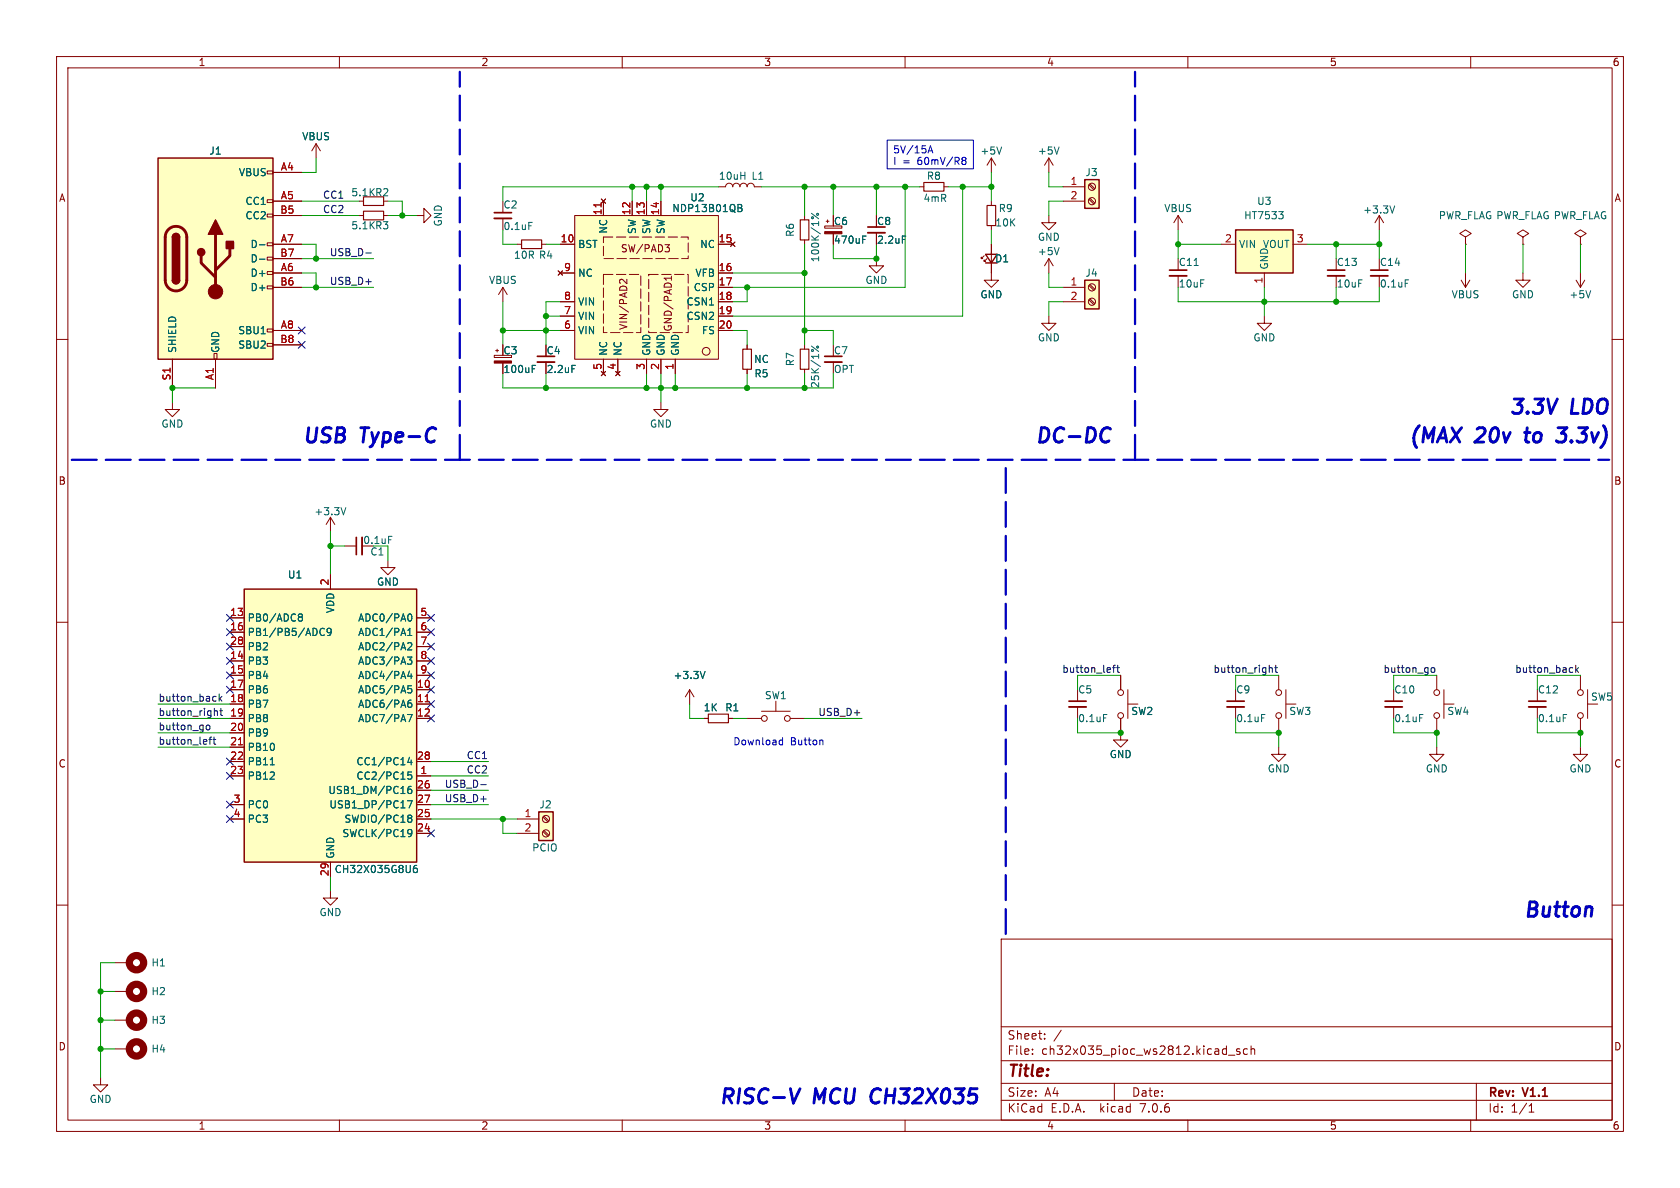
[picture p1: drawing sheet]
<svg xmlns="http://www.w3.org/2000/svg" width="297mm" height="210mm" viewBox="0 0 297 210" stroke-linecap="round" stroke-linejoin="round" font-family="sans-serif">
<g fill="none" stroke="#840000" stroke-width=".18">
<path d="M10 10h277v190h-277zM12 12h273v186h-273zM60 10v2M110 10v2M160 10v2M210 10v2M260 10v2M47.2 37.8h1.1v.6h-1.1zM47.2 35.3h1.1v.5h-1.1zM47.2 30.2h1.1v.5h-1.1zM48.3 30.5h5M48.3 35.6h5"/>
<path d="M48.3 38.1h5M55.9 25.4l-.8 1.3M55.9 25.4v2.5M55.9 25.4l.7 1.3M63.5 35.6h.8M63.5 38.1h.8M67.8 35.6h.8M67.8 38.1h.8M73.7 38.1h1.2v-1.3l1.3 1.3-1.3 1.3v-1.3M88.9 38.6v2M101.6 38.1h25.4v25.4h-25.4zM106.3 35.2l.8 .7"/>
<path d="M106.7 35.6v2.5M107.1 35.2l-.8 .7M111.8 35.6v2.5M114.3 35.6v2.5M116.8 35.6v2.5M127 33h1.3a.64 .64 0 0 1 .6-.6 .64 .64 0 0 1 .6 .6 .64 .64 0 0 1 .7-.6 .64 .64 0 0 1 .6 .6 .64 .64 0 0 1 .6-.6 .64 .64 0 0 1 .7 .6 .64 .64 0 0 1 .6-.6 .64 .64 0 0 1 .6 .6h1.3M142.2 38.1v.8M145.8 40h3v.3h-3zM146 39.1h.6M146.3 38.9v.5M162.6 33h.7M166.9 33h.7"/>
<path d="M175.3 27.9l-.8 1.3M175.3 27.9v2.6M175.3 35.6v.7M175.3 39.9v.7M175.3 27.9l.7 1.3M185.4 38.1v1.3h1.3l-1.3 1.2-1.3-1.2h1.3M185.4 27.9v2.6M185.4 27.9l-.7 1.3M185.4 27.9l.8 1.3M188 35.6h3.8M188 33h3.8M192.5 35.2l.9 .9"/>
<path d="M192.5 32.7l.9 .8M192.7 35.1l.8 .8M192.7 32.5l.8 .9M208.3 38.1v2.5M208.3 38.1l-.8 1.3M208.3 38.1l.7 1.3M243.8 38.1v2.5M243.8 38.1l-.7 1.3M243.8 38.1l.8 1.3M10 60h2M47.2 58.2h1.1v.5h-1.1zM47.2 50.5h1.1v.6h-1.1z"/>
<path d="M47.2 48h1.1v.5h-1.1zM47.2 45.5h1.1v.5h-1.1zM47.2 42.9h1.1v.5h-1.1zM48.3 43.2h5M48.3 48.3h5M48.3 58.4h5M48.3 50.8h5M48.3 45.7h5M88.9 50.8v2.5M88.9 50.8l-.8 1.3M88.9 50.8l.8 1.3M91.4 43.2h.8"/>
<path d="M95.8 43.2h.7M98.7 47.9l.7 .7M99.1 43.2h2.5M99.1 48.3h2.5M99.1 58.4h2.5M99.1 53.3h2.5M99.1 55.9h2.5M99.4 47.9l-.7 .7M110.8 49.4v.8l-.9-.8-.4 .2 .2 .5M117.6 43.3h.7l-.4 .4M118.1 43.7l.2 .3v.3l-.2 .2M118.7 48.8v.7"/>
<path d="M118.7 49.2h-1.3l.4 .3M127 43.2h2.5M127 48.3h2.5M127 58.4h2.5M127 50.8h2.5M127 53.3h2.5M127 55.9h2.5M129.2 42.8l.7 .8M129.9 42.8l-.7 .8M142.2 42.4v.8M147.3 41.3v1.9M154.9 45.7v1.3h1.3l-1.3 1.3-1.2-1.3h1.2"/>
<path d="M154.9 41.1v2.1M174 45.2l-.5 .5v-.2v.2h.2M174.5 45.7l-.5 .5v-.2v.2h.2M175.3 43.2v6.3h1.2l-1.2 1.3-1.3-1.3h1.3M185.4 55.9v1.3h1.3l-1.3 1.2-1.3-1.2h1.3M185.4 45.7l-.7 1.3M185.4 45.7v2.6M185.4 45.7l.8 1.3M188 50.8h3.8M188 53.3h3.8M192.5 53l.9 .8M192.5 50.5l.9 .8"/>
<path d="M192.7 52.8l.8 .9M192.7 50.3l.8 .8M208.3 48.8v2M215.9 43.2h2.5M223.5 55.9v1.3h1.3l-1.3 1.2-1.3-1.2h1.3M223.5 48.3v2.5M228.6 43.2h2.5M236.2 48.8v2M243.8 48.8v2M258.3 49.5l.8 1.3M259.1 41.9l1-.6-1-.7-1 .7 1 .6v1.3M259.1 43.2h.1"/>
<path d="M259.1 48.3v2.5M259.8 49.5l-.7 1.3M269.2 41.9l1.1-.6-1.1-.7-1 .7 1 .6v1.3M269.2 43.2h.1M269.2 48.3v1.2h1.3l-1.3 1.3-1.2-1.3h1.2M278.6 49.5l.8 1.3M279.4 41.9l1-.6-1-.7-1 .7 1 .6v1.3M279.4 43.2h.1M279.4 48.3v2.5M280.2 49.5l-.8 1.3M285 60h2M30.5 71.1v1.3h1.2l-1.2 1.3-1.3-1.3h1.3"/>
<path d="M30.5 63.5v5.1M37.8 62.5h.6v1h-.6zM38.1 63.5v5.1M47.2 60.7h1.1v.5h-1.1zM48.3 61h5M87.4 62.8h3v.4h-3zM87.6 62h.5M87.9 61.7v.5M88.9 64.2v1.8M96.5 64v2M106.3 65.7l.8 .7M106.7 63.5v2.5"/>
<path d="M107.1 65.7l-.8 .7M108.8 65.7l.8 .7M109.2 63.5v2.5M109.6 65.7l-.8 .7M114.3 63.5v2.5M116.8 71.1v1.3h1.3l-1.3 1.3-1.2-1.3h1.2M116.8 63.5v2.5M119.4 63.5v2.5M132.1 61v.7M132.1 65.3v.7M142.2 61v.7M142.2 65.3v.7"/>
<path d="M147.3 64v2M58.4 91.4v2.6M58.4 91.4l-.7 1.3M58.4 91.4l.8 1.3M61 96.5h2M68.6 99.1v1.2h1.2l-1.2 1.3-1.3-1.3h1.3M10 110h2M40.6 109.2h2.6M40.6 116.8h2.6M40.6 119.4h2.6M40.6 111.8h2.6M40.6 114.3h2.6"/>
<path d="M58.4 101.6v2.5M73.7 109.2h2.5M73.7 116.8h2.5M73.7 119.4h2.5M73.7 111.8h2.5M73.7 114.3h2.5M198.1 119.4v2.5M226.1 119.4v2.5M254 119.4v2.5M279.4 119.4v2.5M285 110h2M40.6 127h2.6"/>
<path d="M40.6 137.2h2.6M40.6 121.9h2.6M40.6 124.5h2.6M40.6 129.5h2.6M40.6 132.1h2.6M40.6 134.6h2.6M73.7 127h2.5M73.7 137.2h2.5M73.7 121.9h2.5M73.7 124.5h2.5M73.7 134.6h2.5M73.7 139.7h2.5"/>
<path d="M121.9 121.9l-.7 1.3M121.9 121.9v2.6M121.9 121.9l.8 1.3M124.5 127h.7M128.8 127h.7M132.1 127h2.5M134.6 125.7h5.1M137.2 124v1.7M139.7 127h2.5M190.5 121.9v2.1M190.5 125v2M198.1 127v3.8h1.3l-1.3 1.3-1.3-1.3h1.3"/>
<path d="M199.4 124.5h1.8M199.4 121.9v5.1M218.4 121.9v2.1M218.4 125v2M226.1 132.1v1.3h1.2l-1.2 1.2-1.3-1.2h1.3M226.1 127v2.5M227.3 124.5h1.8M227.3 121.9v5.1M246.4 121.9v2.1M246.4 125v2M254 132.1v1.3h1.3l-1.3 1.2-1.3-1.2h1.3M254 127v2.5"/>
<path d="M255.3 124.5h1.7M255.3 121.9v5.1M271.8 121.9v2.1M271.8 125v2M279.4 132.1v1.3h1.3l-1.3 1.2-1.3-1.2h1.3M279.4 127v2.5M280.7 121.9v5.1M10 160h2M40.6 144.8h2.6M40.6 142.2h2.6M58.4 157.5v1.3h1.3l-1.3 1.2-1.3-1.2h1.3M58.4 152.4v2.5"/>
<path d="M73.7 147.3h2.5M73.7 144.8h2.5M73.7 142.2h2.5M91.4 147.3h3.8M91.4 144.8h3.8M96 147l.9 .8M96 144.4l.9 .9M96.2 146.8l.8 .9M96.2 144.3l.8 .8M285 160h2M20.3 175.3h2.6M20.3 170.2h2.6"/>
<path d="M177 166h108v32h-108zM17.8 190.5v1.3h1.2l-1.2 1.2-1.3-1.2h1.3M20.3 185.4h2.6M20.3 180.3h2.6M60 198v2M110 198v2M160 198v2M177 194.5h108M177 191.5h108M177 187.5h108M177 181.5h108M182.5 186.3v.1"/>
<path d="M182.5 185.5v.1M184.7 183.6v.1M184.7 182.8v.1M187.6 182.1l-1.3 2M197 191.5v3M210 198v2M217.2 186.5h1.1M219.2 185.5l-.4-.1-.2 .2 .1 .2 .5 .2v.3h-.6M220.5 185.5l-.4-.1-.3 .3v.4l.2 .2h.5M221.2 185.5l.2-.1 .3 .1 .1 .9M221.2 184.9v1.5M260 198v2"/>
<path d="M261 191.5v6.5M270.3 196.6h.9M270.3 195.5l.4-.4v1.5"/>
<circle cx="193" cy="33" r=".63"/>
<circle cx="193" cy="35.6" r=".63"/>
<circle cx="193" cy="50.8" r=".63"/>
<circle cx="193" cy="53.3" r=".63"/>
<circle cx="124.8" cy="62.1" r=".68"/>
<circle cx="135.1" cy="127" r=".51"/>
<circle cx="139.2" cy="127" r=".51"/>
<circle cx="198.1" cy="122.4" r=".51"/>
<circle cx="198.1" cy="126.5" r=".51"/>
<circle cx="226.1" cy="126.5" r=".51"/>
<circle cx="226.1" cy="122.4" r=".51"/>
<circle cx="254" cy="122.4" r=".51"/>
<circle cx="254" cy="126.5" r=".51"/>
<circle cx="279.4" cy="122.4" r=".51"/>
<circle cx="279.4" cy="126.5" r=".51"/>
<circle cx="96.5" cy="144.8" r=".63"/>
<circle cx="96.5" cy="147.3" r=".63"/>
</g>
<path d="M64.3 34.8h3.5v1.5h-3.5zM64.3 37.3h3.5v1.6h-3.5zM141.5 38.9h1.5v3.5h-1.5zM163.3 32.3h3.6v1.5h-3.6zM174.5 36.3h1.5v3.6h-1.5zM92.2 42.4h3.6v1.5h-3.6zM131.3 61.7h1.5v3.6h-1.5zM141.5 61.7h1.5v3.6h-1.5zM125.2 126.2h3.6v1.6h-3.6z" fill="none" stroke="#840000" stroke-width=".2"/>
<path d="M87.4 38.6h3M153.4 41.1h3.1M206.8 48.8h3M234.7 48.8h3M242.3 48.8h3.1M95 64h3M145.8 64h3M64 95v3M189 125h3M216.9 125h3.1M244.9 125h3M270.3 125h3" fill="none" stroke="#840000" stroke-width=".33"/>
<path d="M87.4 37.6h3M153.4 40.1h3.1M206.8 47.8h3M234.7 47.8h3M242.3 47.8h3.1M95 63h3M145.8 63h3M63 95v3M189 124h3M216.9 124h3.1M244.9 124h3M270.3 124h3" fill="none" stroke="#840000" stroke-width=".3"/>
<g fill="none" stroke="#006464" stroke-width=".18">
<path d="M93.5 39.3h.6M130.5 36.1l.6 .2v.2l-.2 .2M130.5 36.7h.4M130.9 36.7l.3 .3-.1 .3-.6 .1M143.5 37.7l1.2 1M177.1 26l-.4 1.2M187.2 26l-.4 1.2M226.1 37.4h.7l-.4 .5M226.6 37.9l.2 .2v.3l-.2 .3M246.6 36.4l-.5 1.3M45.9 43.3h.9M45.9 45.8h.9"/>
<path d="M152.5 42.3h.4M152.5 41.7h.6M159.5 41.7h.6M187.2 43.8l-.4 1.2M211.1 46.9h.7M248.4 49.5h.6M281.2 51.4l-.4 1.2M94.1 65.2h.4M94.1 64.6h.6M101.1 64.6h.6M143.5 61.2l1.2 .9M143.5 62.1v-.1l.1-.2 .2 .2v.1"/>
<path d="M61.1 89.7l-.4 1.3M68.7 94.8h.6M52.7 108.8l.3 .3M52.7 108.8l.3-.3 .3 .1 .2 .2-.3 .3M53 109.1h.2M53 109.1l-.3 .2M53.2 109.1l.3 .2-.1 .4-.4 .1-.3-.2M56.6 112l.4 .3 .3-.1M57.3 111.2l-.3-.1-.4 .3M58.5 111.6l-.2 .3-.4-.1-.1-.2 .1-.5h.4l.2 .1a.84 .84 0 0 1-.3 1.1h-.3M72 116.1h.8l-.4 .5 .3 .2 .1 .4-.2 .2h-.4M72.1 112.3h.7"/>
<path d="M72.1 111.4l.3-.3v1.2M72.3 108.6l.1-.1a.68 .68 0 0 1 .4 .7 .68 .68 0 0 1-.4 .6l-.1-.1M72.3 113.6l.4 .1 .1 .3-.8 .9h.8M72.4 118.6l-.3 .9h.8M72.7 119.1v.9M124.6 118.7l-.4 1.3M47.8 135.2h.7M72 126.3h.9l-.6 1.3M72.1 121.2h.6M72.2 124.3h.4l.2 .2-.1 .5h-.5M72.3 121.7h.3l.2 .3-.1 .4-.4 .1M72.4 133.9l-.3 .9h.8"/>
<path d="M72.7 139l-.4 .1a.86 .86 0 0 0 0 1.2l.4-.1 .1-.5-.2-.2-.4 .1-.1 .1M72.7 123.8l-.4 .1M72.7 134.4v.8M72.7 136.5h-.6v.6l.2-.1h.4l.1 .2-.1 .4-.1 .1-.5-.1M195.1 126.3h.6M223 126.3h.6M251 126.3h.6M276.4 126.3h.6M72 141.5h.9l-.6 1.3M72.1 146.8l.2-.2 .4 .2a.84 .84 0 0 1-.3 1.1h-.2M72.2 144.2l.4-.1 .1 .1 .1 .2-.2 .2M72.2 144.6h.1"/>
<path d="M72.3 144.6h.3M72.3 144.6l-.1 .1M72.6 144.6l.2 .3-.1 .3-.1 .2-.4-.1M72.8 147.2l-.2 .2-.5-.1M73.7 153h-.4a.85 .85 0 0 0 0 1.2l.4-.1 .1-.4-.2-.2h-.4l-.1 .2"/>
<circle cx="143.6" cy="38.5" r=".18"/>
<circle cx="144.5" cy="37.9" r=".18"/>
<circle cx="144.5" cy="61.3" r=".18"/>
</g>
<g fill="none" stroke="#840000" stroke-width="1.3">
<circle cx="24.1" cy="175.3" r="1.27"/>
<circle cx="24.1" cy="170.2" r="1.27"/>
<circle cx="24.1" cy="185.4" r="1.27"/>
<circle cx="24.1" cy="180.3" r="1.27"/>
</g>
<g fill="#ffffc2" stroke="#ffffc2" stroke-width=".18">
<path d="M218.4 40.6h10.2v7.7h-10.2z"/>
<path d="M27.9 27.9h20.4v35.6h-20.4z"/>
<path d="M43.2 104.1h30.5v48.3h-30.5z"/>
<path d="M95.2 143.5h2.6v5.1h-2.6z"/>
<path d="M191.8 49.5h2.5v5.1h-2.5z"/>
<path d="M101.6 38.1h25.4v25.4h-25.4z"/>
<path d="M191.8 31.8h2.5v5h-2.5z"/>
</g>
<path d="M27.9 27.9h20.4v35.6h-20.4zM191.8 31.8h2.5v5h-2.5zM30.5 49.5a.64 .64 0 0 0 .6 .7 .64 .64 0 0 0 .6-.7M30.5 41.9a.64 .64 0 0 1 .6-.6 .64 .64 0 0 1 .6 .6M174.2 45h2.1l-1 1.5zM174.2 46.5h2.1M191.8 49.5h2.5v5.1h-2.5zM218.4 40.6h10.2v7.7h-10.2zM43.2 104.1h30.5v48.3h-30.5zM95.2 143.5h2.6v5.1h-2.6z" fill="none" stroke="#840000" stroke-width=".25"/>
<g fill="#840000" stroke="#840000" stroke-width=".18">
<path d="M145.8 40.9h3v.4h-3z"/>
<path d="M87.4 63.8h3v.4h-3z"/>
<circle cx="38.1" cy="51.6" r="1.27"/>
</g>
<path d="M29.8 40.6a1.9 1.9 0 0 1 2-.4 1.9 1.9 0 0 1 1.2 1.7v7.6a1.91 1.91 0 0 1-1.9 1.9 1.91 1.91 0 0 1-1.9-1.9v-7.8l.2-.6zM35.6 45.2v1.3l2.5 2.5M38.1 41.4v10.2M40.6 43.9v1.3l-2.5 2.6" fill="none" stroke="#840000" stroke-width=".51"/>
<g fill="#840000" stroke="#840000" stroke-width=".25">
<path d="M30.5 49.5h1.2a.64 .64 0 0 1-.6 .7 .64 .64 0 0 1-.6-.7z"/>
<path d="M30.5 41.9h1.2v7.6h-1.2z"/>
<path d="M30.7 41.5a.64 .64 0 0 1 .7-.2 .64 .64 0 0 1 .3 .6h-1.2z"/>
<path d="M38.1 38.9l1.3 2.5h-2.6z"/>
<path d="M40 42.7h1.3v1.2h-1.3z"/>
<circle cx="35.6" cy="44.6" r=".63"/>
</g>
<path d="M106.3 35.9v.7M42.2 131.7h.7M75.2 124h.7" fill="none" stroke="#a90000" stroke-width=".18"/>
<path d="M106.7 48.5h6.6v10.3h-6.6zM106.7 41.9h15v3.8h-15zM114.7 48.5h7v10.3h-7z" fill="none" stroke="#840000" stroke-width=".18" stroke-dasharray="1.7 .6"/>
<g fill="none" stroke="#0f0f0f" stroke-width=".18">
<path d="M64.7 44.7h.9M196.7 118h.5M197.2 117.6l-.3 .2v1.1M197.4 118h.5M197.6 117.6v1.1l.3 .2M224.4 118.1l.2-.1 .3 .1v.8M224.4 117.6v1.3M225.4 118h.4M225.5 117.6v1.1l.3 .2M253.1 118.1l.1-.1 .4 .1 .1 .5-.2 .2-.3 .1-.1-.2zM277.9 118l.1 .1M278 118.8l-.1 .1"/>
<path d="M278.6 117.6v1.3M278.7 118.4l.4 .5M279.1 118l-.5 .5M36.5 128.3l.2-.1 .4 .1v.5l-.1 .2h-.3l-.2-.1zM36.9 130.7h.5M37.4 130.3l-.3 .2v1.1M37.7 130.7h.4M37.8 130.3v1.1l.3 .2M37.9 125.2v1.3M37.9 125.8l.2-.2 .3 .1v.8M38.1 123.1l.1 .1M38.2 123.9h-.1"/>
<path d="M38.7 122.7v1.2M38.9 125.6h.4M38.9 123.5l.3 .4M39 125.2v1.1l.3 .2M39.2 123.1l-.5 .5M85 138.7h1"/>
</g>
<path d="M195.6 75.6l.7 .3M196.1 77.9l-.6 .3M269.5 76.5h1M270 75.6l-.3 2.2 .1 .2 .2 .2M275.4 75.6h1.6l-1 1 .6 .1M276.6 77.9l-.4 .3h-.7l-.2-.2M141.4 192.5l-1.1 2.5M154.3 192.8a1.61 1.61 0 0 0 0 2.1" fill="none" stroke="#0000c2" stroke-width=".51"/>
<path d="M156.8 24.8h15.3v5h-15.3zM164.1 27l.4-1.2 .4 1.2M164.2 26.7h.6M170.2 28.3l.1 .1M170.2 27.9l.3-.1 .2 .1 .1 .2-.3 .3M170.3 28.4h.2M170.3 28.4h-.1M170.5 28.4l.3 .2-.1 .4-.2 .1-.3-.1M137.9 131.6h.4M137.9 130.9h.4M138.3 130.4v1.3M145.3 130.8l.2 .2v.7" fill="none" stroke="#0000c2" stroke-width=".18"/>
<path d="M12.7 81.3h271.8M81.3 81.3v-68.6M200.7 81.3v-68.6M177.8 165.1v-83.8" fill="none" stroke="#0000c2" stroke-width=".4" stroke-dasharray="4.4 1.6"/>
<g fill="none" stroke="#009600" stroke-width=".18">
<path d="M53.3 38.1h10.2M53.3 35.6h10.2M55.9 27.9v2.6h-2.6M68.6 38.1h5.1M68.6 35.6h2.5v2.5M111.8 33v2.6M114.3 33v2.6M116.8 33v2.6M127 33h-38.1v2.6M134.6 33h28M142.2 33v5.1M147.3 33v5.1"/>
<path d="M154.9 33v5.1M160 33v17.8h-30.5M167.6 33h7.7M170.2 33v22.9h-40.7M175.3 30.5v5.1M185.4 30.5v2.5h2.6M188 35.6h-2.6v2.5M53.3 43.2h2.6v2.5M53.3 50.8h12.7M53.3 45.7h12.7M53.3 48.3h2.6v2.5M88.9 40.6v2.6h2.5"/>
<path d="M88.9 53.3v7.7M88.9 58.4h10.2M96.5 43.2h2.6M96.5 55.9h2.6M99.1 53.3h-2.6v7.7M129.5 58.4h2.6v2.6M129.5 48.3h12.7M132.1 50.8v2.5h-2.6M142.2 58.4h5.1v2.6M142.2 43.2v17.8M147.3 43.2v2.5h7.6v-2.5M175.3 40.6v2.6"/>
<path d="M185.4 48.3v2.5h2.6M188 53.3h-2.6v2.6M208.3 43.2h7.6M208.3 50.8v2.5h35.5v-2.5M208.3 40.6v5.1M223.5 50.8v5.1M231.1 43.2h12.7M236.2 43.2v2.5M236.2 50.8v2.5M243.8 40.6v5.1M259.1 43.2v5.1M269.2 43.2v5.1"/>
<path d="M279.4 43.2v5.1M38.1 68.6h-7.6v2.5M88.9 66v2.6h58.4v-2.6M96.5 66v2.6M114.3 66v2.6M116.8 66v5.1M119.4 66v2.6M132.1 66v2.6M142.2 66v2.6M58.4 94v7.6M58.4 96.5h2.6M68.6 96.5v2.6"/>
<path d="M198.1 119.4h-7.6v2.5M226.1 119.4h-7.7v2.5M254 119.4h-7.6v2.5M279.4 119.4h-7.6v2.5M27.9 127h12.7M27.9 129.5h12.7M27.9 132.1h12.7M27.9 124.5h12.7M76.2 137.2h10.2M76.2 139.7h10.2M76.2 134.6h10.2M121.9 124.5v2.5h2.6"/>
<path d="M129.5 127h2.6M142.2 127h10.2M190.5 127v2.5h7.6M218.4 127v2.5h7.7v2.6M246.4 127v2.5h7.6v2.6M271.8 127v2.5h7.6v2.6M58.4 154.9v2.6M76.2 144.8h15.2M76.2 142.2h10.2M88.9 144.8v2.5h2.5M17.8 175.3h2.5M20.3 170.2h-2.5v20.3"/>
<path d="M17.8 180.3h2.5M17.8 185.4h2.5"/>
</g>
<g fill="none" stroke="#000084" stroke-width=".18">
<path d="M52.7 57.8l1.2 1.2M53.9 57.8l-1.2 1.2M52.7 60.4l1.2 1.2M53.9 60.4l-1.2 1.2M40 111.2l1.2 1.2M40 118.8l1.2 1.2M40 116.2l1.2 1.2M40 108.6l1.2 1.2M40 113.7l1.2 1.2M41.2 111.2l-1.2 1.2M41.2 118.8l-1.2 1.2M41.2 116.2l-1.2 1.2"/>
<path d="M41.2 108.6l-1.2 1.2M41.2 113.7l-1.2 1.2M75.6 111.2l1.2 1.2M75.6 113.7l1.2 1.2M75.6 118.8l1.2 1.2M75.6 116.2l1.2 1.2M75.6 108.6l1.2 1.2M76.8 111.2l-1.2 1.2M76.8 113.7l-1.2 1.2M76.8 118.8l-1.2 1.2M76.8 116.2l-1.2 1.2M76.8 108.6l-1.2 1.2"/>
<path d="M40 134l1.2 1.2M40 121.3l1.2 1.2M40 136.6l1.2 1.2M41.2 134l-1.2 1.2M41.2 121.3l-1.2 1.2M41.2 136.6l-1.2 1.2M75.6 123.9l1.2 1.2M75.6 126.4l1.2 1.2M75.6 121.3l1.2 1.2M76.8 123.9l-1.2 1.2M76.8 126.4l-1.2 1.2M76.8 121.3l-1.2 1.2"/>
<path d="M40 144.2l1.2 1.2M40 141.6l1.2 1.2M41.2 144.2l-1.2 1.2M41.2 141.6l-1.2 1.2M75.6 146.7l1.2 1.2M76.8 146.7l-1.2 1.2"/>
</g>
<g fill="#009600" stroke="#009600" stroke-width=".18">
<circle cx="17.8" cy="180.3" r=".46"/>
<circle cx="17.8" cy="175.3" r=".46"/>
<circle cx="17.8" cy="185.4" r=".46"/>
<circle cx="96.5" cy="55.9" r=".46"/>
<circle cx="96.5" cy="58.4" r=".46"/>
<circle cx="111.8" cy="33" r=".46"/>
<circle cx="116.8" cy="68.6" r=".46"/>
<circle cx="114.3" cy="68.6" r=".46"/>
<circle cx="119.4" cy="68.6" r=".46"/>
<circle cx="116.8" cy="33" r=".46"/>
<circle cx="114.3" cy="33" r=".46"/>
<circle cx="142.2" cy="68.6" r=".46"/>
<circle cx="154.9" cy="45.7" r=".46"/>
<circle cx="142.2" cy="58.4" r=".46"/>
<circle cx="132.1" cy="50.8" r=".46"/>
<circle cx="132.1" cy="68.6" r=".46"/>
<circle cx="88.9" cy="58.4" r=".46"/>
<circle cx="96.5" cy="68.6" r=".46"/>
<circle cx="55.9" cy="45.7" r=".46"/>
<circle cx="71.1" cy="38.1" r=".46"/>
<circle cx="30.5" cy="68.6" r=".46"/>
<circle cx="55.9" cy="50.8" r=".46"/>
<circle cx="58.4" cy="96.5" r=".46"/>
<circle cx="88.9" cy="144.8" r=".46"/>
<circle cx="160" cy="33" r=".46"/>
<circle cx="154.9" cy="33" r=".46"/>
<circle cx="170.2" cy="33" r=".46"/>
<circle cx="175.3" cy="33" r=".46"/>
<circle cx="147.3" cy="33" r=".46"/>
<circle cx="254" cy="129.5" r=".46"/>
<circle cx="226.1" cy="129.5" r=".46"/>
<circle cx="279.4" cy="129.5" r=".46"/>
<circle cx="198.1" cy="129.5" r=".46"/>
<circle cx="243.8" cy="43.2" r=".46"/>
<circle cx="223.5" cy="53.3" r=".46"/>
<circle cx="236.2" cy="43.2" r=".46"/>
<circle cx="236.2" cy="53.3" r=".46"/>
<circle cx="208.3" cy="43.2" r=".46"/>
<circle cx="142.2" cy="33" r=".46"/>
<circle cx="142.2" cy="48.3" r=".46"/>
</g>
<g font-size="3.5" fill="#0000c2">
<text x="266.7" y="73.4">3.3V</text>
<text x="277.9" y="73.4">LDO</text>
<text x="53.3" y="78.5">USB</text>
<text x="63.9" y="78.5">Type-C</text>
<text x="182.9" y="78.5">DC-DC</text>
<text x="248.9" y="78.5">(MAX</text>
<text x="261.1" y="78.5">20v</text>
<text x="270.8" y="78.5">to</text>
<text x="277.5" y="78.5">3.3v)</text>
<text x="269.2" y="162.3">Button</text>
<text x="127" y="195.3">RISC-V</text>
<text x="144" y="195.3">MCU</text>
<text x="155" y="195.3">CH32X035</text>
</g>
<text font-size="2.8" fill="#840000" x="178" y="190.9">Title:</text>
<g font-size="2.1" fill="#840000">
<text x="178" y="184">Sheet:</text>
<text x="178" y="186.7">File:</text>
<text x="184.1" y="186.7">ch32x035_pioc_ws2812.kicad_sch</text>
<text x="178" y="196.9">KiCad</text>
<text x="178" y="194.1">Size:</text>
<text x="184.7" y="194.1">A4</text>
<text x="185.7" y="196.9">E.D.A.</text>
<text x="194.6" y="196.9">kicad</text>
<text x="200" y="194.1">Date:</text>
<text x="201.8" y="196.9">7.0.6</text>
<text x="263" y="194.3">Rev:</text>
<text x="263" y="196.9">Id:</text>
<text x="267.1" y="196.9">1/1</text>
<text x="269.4" y="194.3">V1.1</text>
</g>
<g font-size="1.8" fill="#840000">
<text x="35" y="11.9">1</text>
<text x="85" y="11.9">2</text>
<text x="135" y="11.9">3</text>
<text x="185" y="11.9">4</text>
<text x="235" y="11.9">5</text>
<text x="285" y="11.9">6</text>
<text x="10.3" y="35.9">A</text>
<text x="285.3" y="35.9">A</text>
<text x="147.3" y="40">C6</text>
<text x="154.9" y="40">C8</text>
<text x="109.6" y="44.8">SW/PAD3</text>
<text x="111.1" y="59" transform="rotate(-90 111.1 59)">VIN/PAD2</text>
<text x="119" y="59.3" transform="rotate(-90 119 59.3)">GND/PAD1</text>
<text x="88.9" y="62.8">C3</text>
<text x="96.5" y="62.8">C4</text>
<text x="10.3" y="85.9">B</text>
<text x="285.3" y="85.9">B</text>
<text x="10.3" y="135.9">C</text>
<text x="285.3" y="135.9">C</text>
<text x="10.3" y="185.9">D</text>
<text x="285.3" y="185.9">D</text>
<text x="35" y="199.9">1</text>
<text x="85" y="199.9">2</text>
<text x="135" y="199.9">3</text>
<text x="185" y="199.9">4</text>
<text x="235" y="199.9">5</text>
<text x="285" y="199.9">6</text>
</g>
<g font-size="1.8" fill="#006464">
<text x="36.9" y="27.5">J1</text>
<text x="53.3" y="25">VBUS</text>
<text x="173.2" y="27.5">+5V</text>
<text x="183.4" y="27.5">+5V</text>
<text x="42.1" y="31.3">VBUS</text>
<text x="62" y="34.9">5.1K R2</text>
<text x="121.9" y="35.8">U2</text>
<text x="127" y="32">10uH</text>
<text x="132.8" y="32">L1</text>
<text x="163.2" y="35.9">4mR</text>
<text x="163.8" y="32">R8</text>
<text x="191.8" y="31.3">J3</text>
<text x="43.3" y="36.4">CC1</text>
<text x="43.3" y="39">CC2</text>
<text x="62" y="40.7">5.1K R3</text>
<text x="78.3" y="40.1" transform="rotate(-90 78.3 40.1)">GND</text>
<text x="88.9" y="37.1">C2</text>
<text x="88.9" y="40.9">0.1uF</text>
<text x="107.5" y="41.4" transform="rotate(-90 107.5 41.4)">NC</text>
<text x="112.6" y="41.5" transform="rotate(-90 112.6 41.5)">SW</text>
<text x="115.2" y="41.5" transform="rotate(-90 115.2 41.5)">SW</text>
<text x="117.7" y="41.5" transform="rotate(-90 117.7 41.5)">SW</text>
<text x="118.8" y="37.7">NDP13B01QB</text>
<text x="140.6" y="42" transform="rotate(-90 140.6 42)">R6</text>
<text x="175.9" y="40.2">10K</text>
<text x="176.5" y="37.7">R9</text>
<text x="205.7" y="37.7">VBUS</text>
<text x="219.9" y="39">HT7533</text>
<text x="222.1" y="36.4">U3</text>
<text x="240.9" y="37.9">+3.3V</text>
<text x="254.3" y="39">PWR_FLAG PWR_FLAG PWR_FLAG</text>
<text x="44.2" y="44">D-</text>
<text x="44.2" y="46.6">D-</text>
<text x="90.8" y="45.9">10R R4</text>
<text x="102.1" y="44">BST</text>
<text x="123.7" y="44">NC</text>
<text x="145" y="46.5" transform="rotate(-90 145 46.5)">100K/1%</text>
<text x="147.3" y="43.3">470uF</text>
<text x="154.9" y="43.3">2.2uF</text>
<text x="175.8" y="46.6">D1</text>
<text x="183.4" y="45.3">+5V</text>
<text x="183.4" y="42.8">GND</text>
<text x="208.3" y="47.2">C11</text>
<text x="218.9" y="44">VIN</text>
<text x="223.2" y="44">VOUT</text>
<text x="224.4" y="47.8" transform="rotate(-90 224.4 47.8)">GND</text>
<text x="236.2" y="47.2">C13</text>
<text x="243.8" y="47.2">C14</text>
<text x="44.2" y="49.1">D+</text>
<text x="44.2" y="51.7">D+</text>
<text x="86.3" y="50.4">VBUS</text>
<text x="102.1" y="49.1">NC</text>
<text x="122.5" y="51.7">CSP</text>
<text x="122.8" y="49.1">VFB</text>
<text x="152.9" y="50.4">GND</text>
<text x="173.2" y="52.9">GND</text>
<text x="191.8" y="49.1">J4</text>
<text x="208.3" y="51">10uF</text>
<text x="236.2" y="51">10uF</text>
<text x="243.8" y="51">0.1uF</text>
<text x="256.5" y="52.9">VBUS</text>
<text x="267.2" y="52.9">GND</text>
<text x="277.4" y="52.9">+5V</text>
<text x="42" y="59.3">SBU1</text>
<text x="102.1" y="59.3">VIN</text>
<text x="102.1" y="56.7">VIN</text>
<text x="102.1" y="54.2">VIN</text>
<text x="121.3" y="54.2">CSN1</text>
<text x="121.3" y="56.7">CSN2</text>
<text x="124" y="59.3">FS</text>
<text x="31.3" y="62.5" transform="rotate(-90 31.3 62.5)">SHIELD</text>
<text x="39" y="62.5" transform="rotate(-90 39 62.5)">GND</text>
<text x="42" y="61.8">SBU2</text>
<text x="107.5" y="63" transform="rotate(-90 107.5 63)">NC</text>
<text x="110.1" y="63" transform="rotate(-90 110.1 63)">NC</text>
<text x="115.2" y="63" transform="rotate(-90 115.2 63)">GND</text>
<text x="117.7" y="63" transform="rotate(-90 117.7 63)">GND</text>
<text x="120.2" y="63" transform="rotate(-90 120.2 63)">GND</text>
<text x="133.2" y="64.4">NC</text>
<text x="140.6" y="64.8" transform="rotate(-90 140.6 64.8)">R7</text>
<text x="147.3" y="62.8">C7</text>
<text x="183.4" y="60.6">GND</text>
<text x="221.5" y="60.6">GND</text>
<text x="88.9" y="66.1">100uF</text>
<text x="96.5" y="66.1">2.2uF</text>
<text x="133.3" y="66.9">R5</text>
<text x="145" y="68.7" transform="rotate(-90 145 68.7)">25K/1%</text>
<text x="147.3" y="66.1">OPT</text>
<text x="28.4" y="75.8">GND</text>
<text x="114.8" y="75.8">GND</text>
<text x="55.5" y="91.3">+3.3V</text>
<text x="65.4" y="98.4">C1</text>
<text x="50.8" y="102.5">U1</text>
<text x="66.5" y="103.7">GND</text>
<text x="43.7" y="110.1">PB0/ADC8</text>
<text x="43.7" y="112.6">PB1/PB5/ADC9</text>
<text x="59.3" y="108.5" transform="rotate(-90 59.3 108.5)">VDD</text>
<text x="63.2" y="110.1">ADC0/PA0</text>
<text x="63.2" y="112.6">ADC1/PA1</text>
<text x="43.7" y="117.7">PB3</text>
<text x="43.7" y="115.2">PB2</text>
<text x="63.2" y="115.2">ADC2/PA2</text>
<text x="63.2" y="117.7">ADC3/PA3</text>
<text x="43.7" y="120.2">PB4</text>
<text x="43.7" y="122.8">PB6</text>
<text x="43.7" y="125.3">PB7</text>
<text x="63.2" y="122.8">ADC5/PA5</text>
<text x="63.2" y="125.3">ADC6/PA6</text>
<text x="63.2" y="120.2">ADC4/PA4</text>
<text x="119" y="120.2">+3.3V</text>
<text x="124.3" y="126">1K</text>
<text x="128.1" y="126">R1</text>
<text x="135.1" y="123.8">SW1</text>
<text x="190.5" y="122.8">C5</text>
<text x="218.4" y="122.8">C9</text>
<text x="246.4" y="122.8">C10</text>
<text x="271.8" y="122.8">C12</text>
<text x="281.2" y="124.1">SW5</text>
<text x="43.7" y="127.9">PB8</text>
<text x="43.7" y="130.4">PB9</text>
<text x="63.2" y="127.9">ADC7/PA7</text>
<text x="190.5" y="127.9">0.1uF</text>
<text x="199.9" y="126.6">SW2</text>
<text x="218.4" y="127.9">0.1uF</text>
<text x="227.8" y="126.6">SW3</text>
<text x="246.4" y="127.9">0.1uF</text>
<text x="255.8" y="126.6">SW4</text>
<text x="271.8" y="127.9">0.1uF</text>
<text x="43.7" y="132.9">PB10</text>
<text x="43.7" y="135.5">PB11</text>
<text x="62.9" y="135.5">CC1/PC14</text>
<text x="196.1" y="134.2">GND</text>
<text x="224" y="136.8">GND</text>
<text x="252" y="136.8">GND</text>
<text x="277.4" y="136.8">GND</text>
<text x="43.7" y="138">PB12</text>
<text x="43.7" y="143.1">PC0</text>
<text x="58" y="140.6">USB1_DM/PC16</text>
<text x="58.1" y="143.1">USB1_DP/PC17</text>
<text x="62.9" y="138">CC2/PC15</text>
<text x="95.3" y="143.1">J2</text>
<text x="43.7" y="145.6">PC3</text>
<text x="60.4" y="148.2">SWCLK/PC19</text>
<text x="60.8" y="145.6">SWDIO/PC18</text>
<text x="59.1" y="154.5">CH32X035G8U6</text>
<text x="59.3" y="151.9" transform="rotate(-90 59.3 151.9)">GND</text>
<text x="94" y="150.7">PCIO</text>
<text x="56.4" y="162.2">GND</text>
<text x="26.7" y="171">H1</text>
<text x="26.7" y="176.1">H2</text>
<text x="26.7" y="181.2">H3</text>
<text x="26.7" y="186.3">H4</text>
<text x="15.7" y="195.2">GND</text>
</g>
<g font-size="1.8" fill="#0000c2">
<text x="157.8" y="27.4">5V/15A</text>
<text x="157.8" y="29.5">I</text>
<text x="159.6" y="29.5">=</text>
<text x="162.3" y="29.5">60mV/R8</text>
<text x="129.5" y="131.8">Download</text>
<text x="139.7" y="131.8">Button</text>
</g>
<g font-size="1.8" fill="#a90000">
<text x="49.5" y="30.2">A4</text>
<text x="49.5" y="35.3">A5</text>
<text x="189.2" y="32.8">1</text>
<text x="189.2" y="35.3">2</text>
<text x="49.5" y="37.8">B5</text>
<text x="106.4" y="38.1" transform="rotate(-90 106.4 38.1)">11</text>
<text x="111.5" y="38.1" transform="rotate(-90 111.5 38.1)">12</text>
<text x="114" y="38.1" transform="rotate(-90 114 38.1)">13</text>
<text x="116.6" y="38.1" transform="rotate(-90 116.6 38.1)">14</text>
<text x="49.5" y="45.5">B7</text>
<text x="49.5" y="42.9">A7</text>
<text x="99" y="42.9">10</text>
<text x="127" y="42.9">15</text>
<text x="216.5" y="42.9">2</text>
<text x="229.2" y="42.9">3</text>
<text x="49.5" y="50.5">B6</text>
<text x="49.5" y="48">A6</text>
<text x="99.6" y="53.1">8</text>
<text x="99.6" y="48">9</text>
<text x="127" y="48">16</text>
<text x="127" y="50.5">17</text>
<text x="127" y="53.1">18</text>
<text x="189.2" y="50.5">1</text>
<text x="189.2" y="53.1">2</text>
<text x="223.3" y="50.2" transform="rotate(-90 223.3 50.2)">1</text>
<text x="49.5" y="58.2">A8</text>
<text x="99.6" y="58.2">6</text>
<text x="99.6" y="55.6">7</text>
<text x="127" y="55.6">19</text>
<text x="127" y="58.2">20</text>
<text x="49.5" y="60.7">B8</text>
<text x="106.4" y="65.5" transform="rotate(-90 106.4 65.5)">5</text>
<text x="109" y="65.5" transform="rotate(-90 109 65.5)">4</text>
<text x="114" y="65.5" transform="rotate(-90 114 65.5)">3</text>
<text x="116.6" y="65.5" transform="rotate(-90 116.6 65.5)">2</text>
<text x="119.1" y="65.5" transform="rotate(-90 119.1 65.5)">1</text>
<text x="30.2" y="67.4" transform="rotate(-90 30.2 67.4)">S1</text>
<text x="37.8" y="67.3" transform="rotate(-90 37.8 67.3)">A1</text>
<text x="58.2" y="103.6" transform="rotate(-90 58.2 103.6)">2</text>
<text x="40.6" y="109">13</text>
<text x="40.6" y="111.5">16</text>
<text x="74.2" y="109">5</text>
<text x="74.2" y="111.5">6</text>
<text x="40.6" y="116.6">14</text>
<text x="40.6" y="119.1">15</text>
<text x="40.6" y="114">28</text>
<text x="74.2" y="114">7</text>
<text x="74.2" y="116.6">8</text>
<text x="74.2" y="119.1">9</text>
<text x="40.6" y="121.7">17</text>
<text x="40.6" y="124.2">18</text>
<text x="73.6" y="121.7">10</text>
<text x="73.6" y="124.2">11</text>
<text x="40.6" y="126.7">19</text>
<text x="40.6" y="129.3">20</text>
<text x="40.6" y="131.8">21</text>
<text x="73.6" y="126.7">12</text>
<text x="40.6" y="134.4">22</text>
<text x="40.6" y="136.9">23</text>
<text x="73.6" y="134.4">28</text>
<text x="74.2" y="136.9">1</text>
<text x="41.2" y="142">3</text>
<text x="73.6" y="139.4">26</text>
<text x="73.6" y="142">27</text>
<text x="41.2" y="144.5">4</text>
<text x="73.6" y="147.1">24</text>
<text x="73.6" y="144.5">25</text>
<text x="92.6" y="144.5">1</text>
<text x="92.6" y="147.1">2</text>
<text x="58.2" y="155" transform="rotate(-90 58.2 155)">29</text>
</g>
<g font-size="1.8" fill="#0f0f0f">
<text x="57" y="35.2">CC1</text>
<text x="57" y="37.8">CC2</text>
<text x="58.2" y="45.4">USB_D-</text>
<text x="58.2" y="50.5">USB_D+</text>
<text x="187.7" y="119">button_left</text>
<text x="214.4" y="119">button_right</text>
<text x="244.5" y="119">button_go</text>
<text x="267.8" y="119">button_back</text>
<text x="27.9" y="124.1">button_back</text>
<text x="27.9" y="126.7">button_right</text>
<text x="27.9" y="131.7">button_left</text>
<text x="27.9" y="129.2">button_go</text>
<text x="144.6" y="126.7">USB_D+</text>
<text x="82.4" y="136.8">CC2</text>
<text x="82.4" y="134.3">CC1</text>
<text x="78.5" y="139.4">USB_D-</text>
<text x="78.5" y="141.9">USB_D+</text>
</g>
<text font-size="1.8" fill="#009600" x="64.1" y="96.4">0.1uF</text>
</svg>
